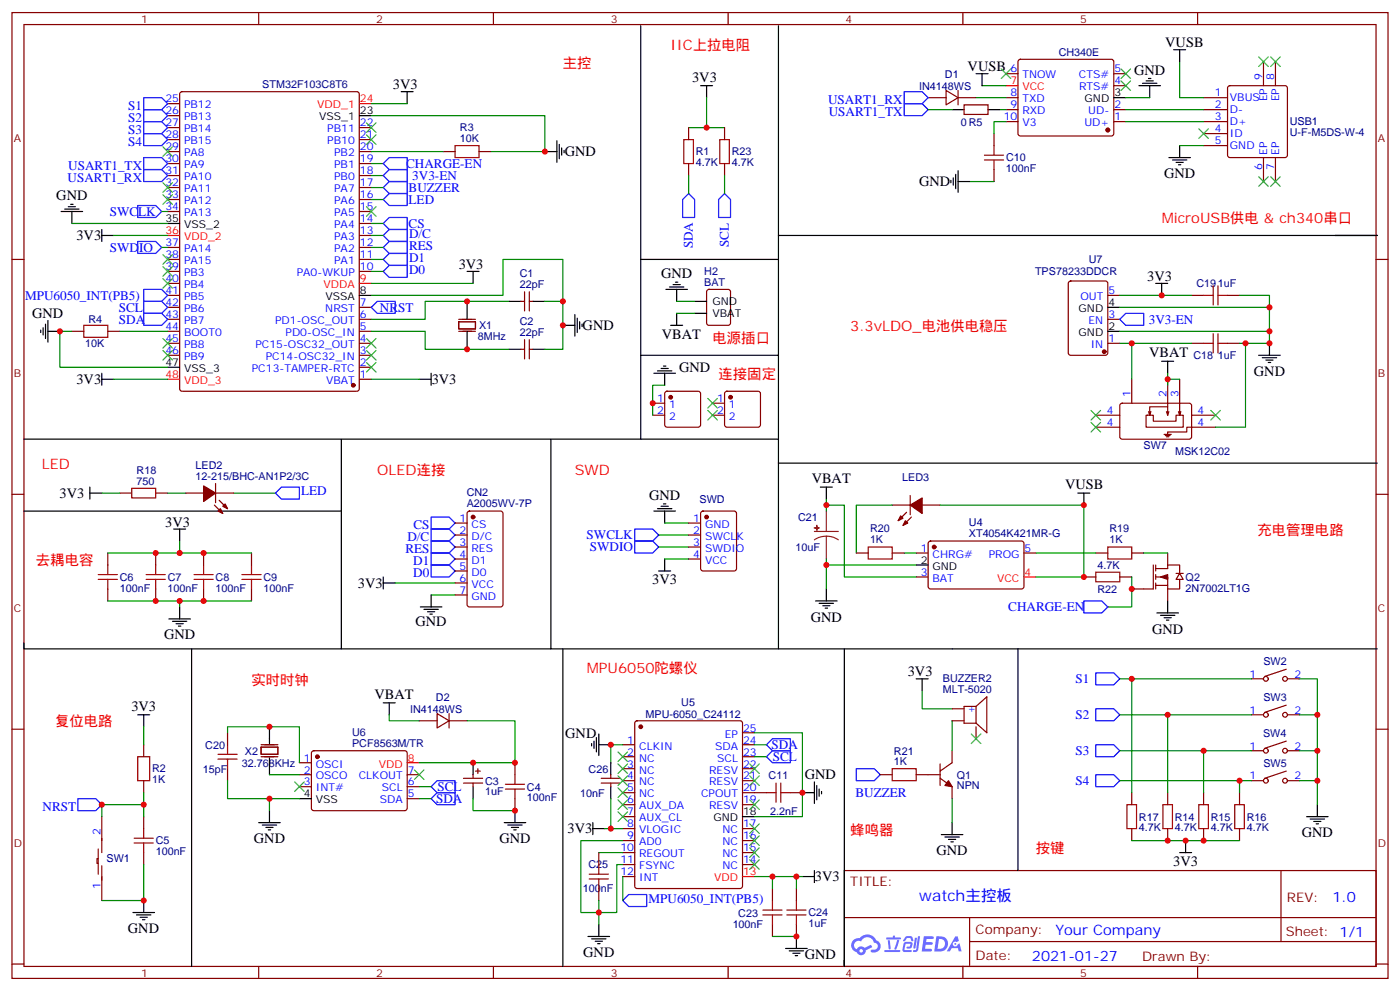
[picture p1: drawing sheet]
<svg xmlns="http://www.w3.org/2000/svg" width="412mm" height="292mm" viewBox="0 0 412 292" stroke-linecap="round" stroke-linejoin="round" font-family="sans-serif">
<g fill="none" stroke="#870000" stroke-width=".35">
<path d="M3.5 3.7h405.4v284.3h-405.4zM7.1 7.2h398.2v277.3h-398.2zM76.2 3.7v3.5M145.3 3.7v3.5M214.5 3.7v3.5M283.6 3.7v3.5M352.8 3.7v3.5M3.5 76.4h3.6M405.3 76.4h3.6M3.5 145.5h3.6M405.3 145.5h3.6M3.5 214.7h3.6"/>
<path d="M405.3 214.7h3.6M248.7 256.3h156.6v28.2h-156.6zM377.3 256.3v20.9M248.7 270.1h156.5M285.6 277.2h119.6M285.6 270.1v14.2M3.5 283.8h3.6M76.2 284.5v3.5M145.3 284.5v3.5M214.5 284.5v3.5M283.6 284.5v3.5M352.8 284.5v3.5"/>
<path d="M405.3 283.8h3.6"/>
</g>
<g fill="#5487ff">
<path d="M272.1 275.6h2.6l.3 .2-.1 .6h-2l-.1 1h1.6l.4 .4-.4 .3h-1.7l-.2 1.2 1.8 .1 .3 .3-.2 .4h-2.9z"/>
<path d="M281.4 275.7h.7l.4 1.3-.7 .3a.74 .74 0 0 0-1.1 .3 .74 .74 0 0 0 .5 1.1 .74 .74 0 0 0 .9-.7l.5-.3 .7 2.4h-.9l-.2-1h-1.9l-.5 1h-.9z"/>
<path d="M269.5 276.1h.6l-.4 2.9a.31 .31 0 0 1-.3 .3 .31 .31 0 0 1-.3-.3z"/>
<path d="M270.4 275.6h.6l-.5 4a.89 .89 0 0 1-.7 .7 .89 .89 0 0 1-.9-.3l1-.5z"/>
<path d="M266.8 275.8l.6-.2 1.2 .1 .5 1.3-.6 .1-.4-.9-1 .1a.95 .95 0 0 1-1 .8l-.1-.2z"/>
<path d="M266.4 277.5l1.8-.2a1.04 1.04 0 0 1 .6 1.1 1.04 1.04 0 0 1-.8 .9h-.7a.29 .29 0 0 1-.3-.4 .29 .29 0 0 1 .3-.2h.7l.2-.8h-1.4l-.4 1.7 1.9 .1a.29 .29 0 0 1 .3 .3 .29 .29 0 0 1-.3 .3h-2l-.4-.3 .2-2.1z"/>
<path d="M260.5 279.7h4.4a.3 .3 0 0 1 .3 .3 .3 .3 0 0 1-.3 .3h-4.3z"/>
<path d="M264.3 276.8h.6l-.5 1.6a1.02 1.02 0 0 1-.7 1.2l-.2-.3z"/>
<path d="M261.5 276.8h.6l.3 2.4-.3 .3-.3-.2z"/>
<path d="M261.1 276h1.9l.2-.5h.5l-.1 .5h1.5a.29 .29 0 0 1 .3 .3 .29 .29 0 0 1-.3 .3h-3.9z"/>
<path d="M275.8 275.6l-.6 4.5h1.4a2.27 2.27 0 0 0 2.7-2.3 2.27 2.27 0 0 0-2.7-2.2zM276.6 276.4a1.5 1.5 0 0 1 1.8 1.6 1.5 1.5 0 0 1-1.9 1.3h-.3z"/>
<path d="M251.4 276.8a2.09 2.09 0 0 0 1 3.5 1.37 1.37 0 0 0 1.5 .9 1.37 1.37 0 0 0 1.1-1.4l2-1-.5-.7-1.8 1a1.4 1.4 0 0 0-2.3 .4 1.32 1.32 0 0 1-.6-1.9 1.32 1.32 0 0 1 1.9-.4 2.02 2.02 0 0 1 2-1.3 2.02 2.02 0 0 1 1.8 1.6 1.09 1.09 0 0 1 1.1 1.4 1.09 1.09 0 0 1-1.6 .7 .41 .41 0 0 0-.5 .3 .41 .41 0 0 0 .4 .5 1.89 1.89 0 0 0 2.4-1.2 1.89 1.89 0 0 0-1.2-2.4 2.98 2.98 0 0 0-5-.6l-1 .1zM253.2 279.9a.52 .52 0 0 1 1 0 .52 .52 0 0 1-1 0z"/>
<circle cx="281.4" cy="277.9" r=".28"/>
</g>
<g fill="none" stroke="#870000" stroke-width=".35">
<path d="M300.1 17.7l.5-.2h26.8l.5 .2 .2 .5v21.1l-.3 .5-.4 .2h-26.8l-.5-.2-.2-.5v-21.1zM372.2 18.2v7M375.7 18.2v7M49.4 37.6h3.5M49.4 30.5h3.5M49.4 34h3.5M53.2 27.2l.4-.2h51.5l.7 .4v87.1l-.4 .6-51.8 .1-.6-.5-.1-87zM105.8 37.6h3.6M273.4 28.8h5.3M278.7 26.6l3.5 2.2-3.5 2.1zM282.2 28.8h5.3M282.2 26.6v4.3"/>
<path d="M284 30.9h7v2.8h-7zM292.8 39.3v3.6M296.3 28.8h3.6M296.3 32.3h3.6M296.3 35.8h3.6M296.3 21.7h3.6M328.1 32.3h3.5M328.1 35.8h3.5M328.1 25.2h3.5M328.1 21.7h3.5M354.5 28.8h7.1M354.5 32.3h7.1"/>
<path d="M354.5 35.8h7.1M354.5 39.3h7.1M361.8 25.4l.5-.2h16.2l.5 .2 .2 .5v19.8l-.2 .5-.5 .2h-16.2l-.5-.2-.2-.5v-19.8zM49.4 58.7h3.5M49.4 55.2h3.5M49.4 51.7h3.5M49.4 48.2h3.5M49.4 44.6h3.5M49.4 41.1h3.5M105.8 58.7h3.6M105.8 55.2h3.6M105.8 51.7h3.6"/>
<path d="M105.8 48.2h3.6M105.8 44.6h3.6M105.8 41.1h3.6M130.5 44.6h3.6M141.1 44.6h3.5M292.8 49.9v3.5M354.5 42.9h7.1M372.2 46.4v7M375.7 46.4v7M49.4 79.9h3.5M49.4 76.4h3.5M49.4 72.8h3.5"/>
<path d="M49.4 62.3h3.5M105.8 79.9h3.6M105.8 76.4h3.6M105.8 72.8h3.6M105.8 69.3h3.6M105.8 65.8h3.6M105.8 62.3h3.6M21.2 97.5h3.5M31.7 97.5h3.6M49.4 97.5h3.5M49.4 94h3.5M49.4 90.5h3.5"/>
<path d="M49.4 83.4h3.5M49.4 87h3.5M105.8 97.5h3.6M105.8 94h3.6M105.8 90.5h3.6M153.5 88.7h1M154.5 85.9v5.6M155.9 85.9v5.6M155.9 88.7h1.1M314.9 82.9l.5-.2h10.2l.7 .5v20.7l-.4 .6-10.5 .1-.7-.5v-20.7zM326.3 94h3.5M326.3 87h3.5"/>
<path d="M351 87h3.5M361.6 87h3.5M49.4 104.6h3.5M49.4 101.1h3.5M105.8 111.7h3.6M105.8 108.1h3.6M105.8 104.6h3.6M105.8 101.1h3.6M153.5 102.8h1M154.5 100v5.7M155.9 100v5.7M155.9 102.8h1.1"/>
<path d="M326.3 101.1h3.5M330.1 118.9l.5-.2 20 .1 .4 .6-.1 9.5-.6 .4-20-.1-.5-.6v-9.2zM333.4 111.7v7M344 119.8h-5.3v2.4l.3-1M344 111.7v10.5M347.5 111.7v10.5l.3-1M351 101.1h3.5M361.6 101.1h3.5M322.8 125.8h7M322.8 122.2h7M337.6 122.2h2.1v1.8h6.7v-1.8h2.1v3.6h-10.9zM338.3 121.2l.4 1"/>
<path d="M342.9 127.9h2.1M343.3 128.2h1.4M343.6 128.6h.7M343.6 121.2l.4 1M344.3 121.2l-.3 1M347.1 121.2l.4 1M351 122.2h7.1M358.1 125.8h-8.5v1.4h-5.6v.7M35.3 145.2h3.5M45.9 145.2h3.5M134.1 154h3.5M134.1 157.5h3.5"/>
<path d="M137.8 150.7l.5-.2h9.2l.6 .4 .1 27.1-.5 .6-9.4 .1-.7-.5v-27zM262.8 148.7h5.3M267.1 150.8l-2.5 2.5M268.1 145.9v5.6M268.5 152.2l-2.5 2.5M271.6 148.7h5.3M273.6 159.5l.5-.2h27.1l.4 .7v13l-.7 .4-27.1-.1-.4-.6v-12.7zM31.7 162.8v3.5M31.7 173.4v3.5M45.9 162.8v3.5M45.9 173.4v3.5M60 162.8v3.5"/>
<path d="M60 173.4v3.5M74.1 162.8v3.5M74.1 173.4v3.5M134.1 161h3.5M134.1 164.6h3.5M134.1 168.1h3.5M134.1 171.6h3.5M134.1 175.2h3.5M252.2 162.8h3.6M262.8 162.8h3.5M269.9 162.8h3.5M269.9 169.9h3.5"/>
<path d="M301.6 162.8h3.6M322.8 162.8h3.5M333.4 162.8h3.5M368.7 199.8h3.5M378.9 197l-6.4 2.1M379.2 199.8h3.6M42.3 219.3v3.5M183.4 219.3h3.6M187.2 212.4l.5-.2h30.3l.7 .4v48.3l-.4 .6-30.6 .1-.7-.5v-48.2zM218.7 219.3h3.5M218.7 215.7h3.5M280.5 212.2h3.5"/>
<path d="M280.5 208.7h3.5M287.5 208v4.9M287.5 214v3.5M287.5 208h-3.5v4.9h3.5M287.5 208l3.2-2.9v10.6l-3.2-2.8M368.7 210.4h3.5M378.9 207.6l-6.4 2.1M378.9 218.2l-6.4 2.1M379.2 210.4h3.6M42.3 229.8v3.6M88.2 228.1h3.5M88.2 224.5h3.5"/>
<path d="M88.2 231.6h3.5M92 221.2l.4-.2 27.1 .1 .4 .6v16.5l-.7 .5-27-.1-.5-.7v-16.2zM119.9 228.1h3.6M119.9 231.6h3.6M119.9 235.1h3.6M183.4 222.8h3.6M183.4 226.3h3.6M183.4 229.8h3.6M183.4 233.4h3.6M183.4 236.9h3.6M218.7 222.8h3.5M218.7 226.3h3.5"/>
<path d="M218.7 229.8h3.5M218.7 233.4h3.5M218.7 236.9h3.5M259.3 228.1h3.5M269.9 228.1h7M276.9 229.1l3.6 2.5v3.5M276.9 224.9v6.3M280.5 221v3.5l-3.6 2.5M333.4 233.4v3.5M344 233.4v3.5M354.5 233.4v3.5M365.1 233.4v3.5"/>
<path d="M368.7 229.8h3.5M368.7 221h3.5M378.9 227l-6.4 2.1M379.2 229.8h3.6M379.2 221h3.6M28.9 252.8h-.3v1.4h.3M28.9 249.9v7.5M30 240.4v10.6M30 254.9v10.2M42.3 240.4v3.5M42.3 251v3.5M183.4 240.4h3.6"/>
<path d="M183.4 243.9h3.6M183.4 247.5h3.6M183.4 251h3.6M183.4 254.5h3.6M183.4 258.1h3.6M218.7 243.9h3.5M218.7 247.5h3.5M218.7 251h3.5M218.7 254.5h3.5M333.4 243.9v3.6M344 243.9v3.6M354.5 243.9v3.6"/>
<path d="M365.1 243.9v3.6"/>
<circle cx="372.9" cy="199.8" r=".71"/>
<circle cx="378.5" cy="199.8" r=".71"/>
<circle cx="372.9" cy="210.4" r=".71"/>
<circle cx="378.5" cy="210.4" r=".71"/>
<circle cx="372.9" cy="221" r=".71"/>
<circle cx="372.9" cy="229.8" r=".71"/>
<circle cx="378.5" cy="221" r=".71"/>
<circle cx="378.5" cy="229.8" r=".71"/>
</g>
<g fill="#870000" stroke="#870000" stroke-width=".35">
<path d="M279.4 229.8l1.1 1.8-2.2-.4z"/>
<path d="M265.3 151.9l.7 .7-1.4 .7z"/>
<path d="M266.7 153.3l.7 .7-1.4 .7z"/>
<path d="M268.1 148.7l3.5-2.1v4.6z"/>
<circle cx="104.1" cy="113.4" r=".53"/>
<circle cx="326.3" cy="38.3" r=".53"/>
<circle cx="188.7" cy="214" r=".53"/>
<circle cx="139.3" cy="152.2" r=".53"/>
<circle cx="93.5" cy="222.8" r=".53"/>
<circle cx="325.3" cy="103.5" r=".53"/>
<circle cx="275.2" cy="161" r=".53"/>
</g>
<g fill="none" stroke="#000" stroke-width=".35">
<path d="M229.3 7.6v61.7h176.4h-12.4M345.7 14.6h3.5M347.5 14.6v3.6M105.8 34h3.6M118.2 27h3.5M119.9 27v3.5M280.5 32.3h3.5M287.5 21.7h3.5M289.3 21.7v3.5M291 32.3h3.6M328.1 28.8h3.5M335.5 25.2h6.3"/>
<path d="M336.5 24.5h4.3M337.6 23.8h2.1M338.3 23.1h.7M338.7 25.2v3.6M160.5 44.6h3.5M164 41.5v6.3M164.7 42.5v4.2M165.5 43.6v2.1M166.2 44.3v.7M280.1 53.1v.7M280.8 52.4v2.1M281.5 51.3v4.3"/>
<path d="M282.2 53.4h3.6M282.2 50.3v6.3M344.3 46.4h6.4M345.4 47.1h4.2M346.4 47.8h2.1M347.1 48.5h.7M347.5 42.9v3.5M18 62.3h6.3M19 61.6h4.3M20.1 60.9h2.1M20.8 60.1h.7M21.2 62.3v3.5"/>
<path d="M30 67.6v3.5M30 69.3h3.5M49.4 65.8h3.5M137.6 79.9h3.5M139.3 79.9v3.5M229.3 69.3v121.7h176.4M12 97.2v.7M12.7 96.5v2.1M13.4 95.4v4.3M14.1 97.5h3.5M14.1 94.4v6.3M105.8 87h3.6"/>
<path d="M137.6 88.7v5.3M137.6 97.5v5.3M149.9 88.7h3.6M157 88.7h3.5M165.8 95.8h3.5M169.3 92.6v6.4M170 93.7v4.2M170.7 94.7v2.1M171.4 95.4v.7M326.3 97.5h3.5M326.3 90.5h3.5M340.4 83.4h3.6"/>
<path d="M342.2 83.4v3.6M30 111.7h3.5M30 109.9v3.5M49.4 108.1h3.5M123.5 111.7h3.5M127 109.9v3.5M149.9 102.8h3.6M157 102.8h3.5M342.2 106.4h3.5M344 106.4v3.5M370.8 104.6h6.3M371.8 105.3h4.3"/>
<path d="M372.9 106h2.1M373.6 106.7h.7M373.9 101.1v3.5M7.1 129.3h222.2M100.5 129.3v61.7h61.8M162.3 129.3v61.7h67M26.5 145.2h3.5M26.5 143.4v3.5M51.2 155.8h3.5M52.9 155.8v3.5M192.6 150.5h6.4M193.7 149.8h4.2"/>
<path d="M194.7 149h2.1M195.4 148.3h.7M195.8 150.5v3.5M241.7 143.4h3.5M243.4 143.4v3.5M317.5 145.2h3.5M319.3 145.2v3.5M52.9 178.7v3.5M112.9 171.6h3.5M112.9 169.9v3.5M123.8 178.7h6.4M124.9 179.4h4.2"/>
<path d="M127 175.2v3.5M194 168.1h3.6M195.8 164.6v3.5M240.2 176.9h6.4M241.3 177.6h4.2M242.4 178.3h2.1M243.1 179h.7M243.4 173.4v3.5M269.9 166.3h3.5M49.7 182.2h6.4M50.8 182.9h4.2M51.9 183.6h2.1"/>
<path d="M52.6 184.3h.7M125.9 180.1h2.2M126.6 180.8h.8M248.7 191v93.5v-1.7M269.9 199.8h3.5M271.6 199.8v3.6M299.9 191v65.3M40.6 210.4h3.5M42.3 210.4v3.6M88.2 235.1h3.5M388.1 236.9v3.5M218.7 240.4h3.5"/>
<path d="M277.3 245.7h6.3M278.3 246.4h4.3M279.4 247.1h2.1M280.1 247.8h.7M280.5 242.2v3.5M347.5 251h3.5M349.2 247.5v3.5M384.9 240.4h6.3M385.9 241.1h4.3M387 241.8h2.1M387.7 242.5h.7M39.2 268.6h6.3"/>
<path d="M40.2 269.3h4.2M41.3 270.1h2.1M42 270.8h.7M42.3 265.1v3.5"/>
</g>
<path d="M105.8 30.5h3.6M296.3 25.2h3.6M49.4 69.3h3.5M105.8 83.4h3.6M49.4 111.7h3.5M301.6 169.9h3.6M119.9 224.5h3.6M218.7 258.1h3.5" fill="none" stroke="#f00" stroke-width=".35"/>
<path d="M135.1 94.7h5v2.1h-5zM135.1 97.5h5M135.1 94h5" fill="none" stroke="#871200" stroke-width=".35"/>
<g fill="none" stroke="#008700" stroke-width=".35">
<path d="M347.5 18.2v10.6h7M109.4 34h51.1v10.6h-15.9M109.4 30.5h10.5M273.4 32.3h7.1M287.5 28.8h8.8M289.3 25.2h7M294.6 32.3h1.7M296.3 35.8h-3.5v3.5M331.6 32.3h22.9M331.6 35.8h22.9M331.6 28.8h7.1M109.4 44.6h21.1"/>
<path d="M109.4 58.7h3.5M109.4 55.2h3.5M109.4 51.7h3.5M109.4 48.2h3.5M285.8 53.4h7M347.5 42.9h7M21.2 65.8h28.2M33.5 69.3h15.9M47.6 62.3h1.8M47.6 72.8h1.8M109.4 65.8h3.5M109.4 69.3h3.5"/>
<path d="M109.4 72.8h3.5M109.4 76.4h3.5M109.4 79.9h3.5M21.2 97.5h-3.6v10.6h31.8M35.3 97.5h14.1M109.4 97.5h15.8v5.3h24.7M109.4 87h38.8v-10.6h17.6v12.3M109.4 83.4h29.9M149.9 88.7h-24.7v5.3h-15.8M160.5 88.7h5.3v14.1h-5.3M329.8 90.5h44.1v10.6h-8.8M329.8 87h21.2"/>
<path d="M329.8 97.5h44.1M365.1 87h8.8v3.5M33.5 111.7h15.9M109.4 111.7h14.1M329.8 101.1h21.2M333.4 101.1v10.6M344 109.9v1.8M347.5 111.7h-3.5v1.7M366.9 101.1v24.7h-8.8M49.4 145.2h5.3M52.9 159.3v3.5M68.8 145.2h12.3"/>
<path d="M194 157.5h8.8M195.8 154h7M243.4 148.7h5.3v21.2h21.2M243.4 146.9v3.6M262.8 148.7h-10.6v14.1M276.9 148.7h42.4v21.2h-14.1M31.7 162.8h42.4M31.7 176.9h42.4M52.9 176.9v1.8M116.4 171.6h17.7M127 175.2h7.1M194 161h8.8"/>
<path d="M195.8 164.6h7M243.4 164.6v8.8M243.4 166.3h26.5M266.3 162.8h3.6M305.2 162.8h17.6M329.8 199.8h38.9M333.4 199.8v33.6M382.8 199.8h5.3v37.1M42.3 214v5.3M271.6 203.4v5.3h8.9M280.5 212.2v8.8M329.8 210.4h38.9"/>
<path d="M344 210.4v23M382.8 210.4h5.3M42.3 236.9h-12.3v3.5M42.3 233.4v7M123.5 235.1h3.5M123.5 231.6h3.5M280.5 235.1v7.1M329.8 221h38.9M329.8 229.8h38.9M354.5 221v12.4M365.1 229.8v3.6M382.8 221h5.3"/>
<path d="M382.8 229.8h5.3M42.3 254.5v10.6h-12.3M333.4 247.5h31.7"/>
</g>
<g fill="none" stroke="#00f" stroke-width=".35">
<path d="M42.3 28.8h5.3l1.8 1.7-1.8 1.8h-5.3zM42.3 32.3h5.3l1.8 1.7-1.8 1.8h-5.3zM42.3 35.8h5.3l1.8 1.8-1.8 1.7h-5.3zM42.3 39.3h5.3l1.8 1.8-1.8 1.8h-5.3zM266.3 27h5.3l1.8 1.8-1.8 1.7h-5.3zM266.3 30.5h5.3l1.8 1.8-1.8 1.7h-5.3zM42.3 46.4h5.3l1.8 1.8-1.8 1.7h-5.3zM42.3 49.9h5.3l1.8 1.8-1.8 1.7h-5.3zM112.9 58.7l1.8-1.7h5.2v3.5h-5.2zM112.9 51.7l1.8-1.8h5.2v3.5h-5.2zM114.7 53.4h5.2v3.6h-5.2l-1.8-1.8zM40.6 60.5h5.3l1.7 1.8-1.7 1.7h-5.3z"/>
<path d="M40.6 71.1h5.3l1.7 1.7-1.7 1.8h-5.3zM112.9 65.8l1.8-1.8h5.2v3.6h-5.2zM112.9 79.9l1.8-1.8h5.2v3.6h-5.2zM112.9 76.4l1.8-1.8h5.2v3.5h-5.2zM112.9 72.8l1.8-1.7h5.2v3.5h-5.2zM112.9 69.3l1.8-1.7h5.2v3.5h-5.2zM42.3 88.7h5.3l1.8 1.8-1.8 1.8h-5.3zM42.3 92.3h5.3l1.8 1.7-1.8 1.8h-5.3zM109.4 90.5l1.7-1.8h5.3v3.6h-5.3zM329.8 94l1.8-1.7h5.3v3.5h-5.3zM81.1 145.2l1.8-1.8h5.3v3.5h-5.3zM127 159.3h5.3l1.8 1.7-1.8 1.8h-5.3z"/>
<path d="M127 155.8h5.3l1.8 1.7-1.8 1.8h-5.3zM127 152.2h5.3l1.8 1.8-1.8 1.8h-5.3zM187 155.8h5.3l1.7 1.7-1.7 1.8h-5.3zM187 159.3h5.3l1.7 1.7-1.7 1.8h-5.3zM127 166.3h5.3l1.8 1.8-1.8 1.8h-5.3zM127 162.8h5.3l1.8 1.8-1.8 1.7h-5.3zM322.8 198.1h5.3l1.7 1.7-1.7 1.8h-5.3zM322.8 208.7h5.3l1.7 1.7-1.7 1.8h-5.3zM322.8 219.3h5.3l1.7 1.7-1.7 1.8h-5.3zM22.9 235.1h5.3l1.8 1.8-1.8 1.8h-5.3zM127 235.1l1.8-1.7h5.3v3.5h-5.3zM127 231.6l1.8-1.8h5.3v3.6h-5.3z"/>
<path d="M252.2 226.3h5.3l1.8 1.8-1.8 1.7h-5.3zM322.8 228.1h5.3l1.7 1.7-1.7 1.8h-5.3z"/>
</g>
<g fill="none" stroke="#a10000" stroke-width=".35">
<path d="M134.1 42.9h7v3.5h-7zM290 47.1h5.6M290 45.7h5.6M292.8 42.9v2.8M292.8 47.1v2.8M24.7 95.8h7v3.5h-7zM354.5 87h2.9M357.4 84.1v5.7M357.4 98.2v5.7M358.8 84.1v5.7M358.8 98.2v5.7M358.8 87h2.8"/>
<path d="M354.5 101.1h2.9M358.8 101.1h2.8M38.8 143.8h7.1v2.8h-7.1zM28.9 170.6h5.7M28.9 169.2h5.7M31.7 166.3v2.9M31.7 170.6v2.8M43 170.6h5.7M43 169.2h5.7M45.9 166.3v2.9M45.9 170.6v2.8M57.1 170.6h5.7"/>
<path d="M57.1 169.2h5.7M60 166.3v2.9M60 170.6v2.8M71.3 170.6h5.6M71.3 169.2h5.6M74.1 166.3v2.9M74.1 170.6v2.8M255.8 161h7v3.6h-7zM326.3 161h7.1v3.6h-7.1zM40.6 222.8h3.5v7h-3.5zM262.8 226.3h7.1v3.5h-7.1zM332 236.9h2.8v7h-2.8z"/>
<path d="M342.5 236.9h2.9v7h-2.9zM353.1 236.9h2.9v7h-2.9zM363.7 236.9h2.8v7h-2.8zM39.5 248.2h5.7M39.5 246.8h5.7M42.3 243.9v2.9M42.3 248.2v2.8"/>
</g>
<path d="M239.9 156.5h7M243.4 157.9l1.9 .2 1.6 .8M243.4 157.9l-1.8 .2-1.7 .8M243.4 150.5v6M243.4 157.9v6.7" fill="none" stroke="#8c2424" stroke-width=".35"/>
<g fill="#8c2424" stroke="#8c2424" stroke-width=".35">
<path d="M239.9 155.4h1.4z"/>
<path d="M240.6 154.7v1.4z"/>
</g>
<path d="M341.8 169.9l2.2-.7v1.4z" fill="#000" stroke="#870000" stroke-width=".35"/>
<path d="M347.5 168.8l1 1.8h-2.1z" fill="#fff" stroke="#870000" stroke-width=".35"/>
<g fill="none" stroke="#870000" stroke-width=".35">
<path d="M202.8 37.6v3.5M213.4 37.6v3.5M202.8 48.2v3.5M213.4 48.2v3.5M208.4 85.4l.4-.2h5.7l.6 .4 .1 9.5-.5 .6-5.9 .1-.6-.5-.1-9.4zM192.3 118.7h3.5M196 115.4l.5-.2h9.2l.5 .2 .2 .5v9.2l-.3 .5-.4 .2h-9.2l-.5-.3-.2-.4v-9.2zM209.9 118.7h3.5M213.7 115.4l.4-.2h9.2l.5 .2 .2 .5v9.2l-.2 .5-.5 .2h-9.2l-.5-.3-.2-.4v-9.2zM192.3 122.2h3.5M209.9 122.2h3.5M54.7 145.2h5.3"/>
<path d="M63.1 148.7l2.5 2.5M63.5 145.2h5.3M63.5 142.3v5.7M64.6 147.3l2.4 2.5M202.8 154h3.6M202.8 157.5h3.6M206.6 150.7l.5-.2h9.2l.6 .4 .1 16.5-.5 .6-9.4 .1-.7-.5v-16.4zM202.8 161h3.6M202.8 164.6h3.6M319.3 169.9h3.5M329.8 169.9h3.6M339.7 166.3v7.1h-6.3"/>
<path d="M340.4 167.4h3.6v-1.1h3.5v2.5M340.4 169.9h3.6v3.5M340.4 172.3h3.6M340.4 166.3v1.8M340.4 169.2v1.4M340.4 171.6v1.8M344 162.8v3.5M344 173.4v3.5M346.4 168.8h2.1M347.5 170.6v2.8h-3.5M67 215.7v3.6M76.9 220h4.9v2.1h-4.9z"/>
<path d="M76.9 219.3h4.9M123.5 212.2h5.3M128.8 210.1l3.5 2.1-3.5 2.1zM132.3 210.1v4.2M132.3 212.2h5.3M67 226.3v3.5M76.9 222.8h4.9M136.5 229.1h5.7M136.5 230.5h5.7M139.3 228.1v1M139.3 230.5v1.1M140.1 227h1.4"/>
<path d="M140.8 226.3v1.4M151.7 224.5v3.6M151.7 235.1v3.6M177.1 229.1h5.6M177.1 230.5h5.6M179.9 228.1v1M179.9 230.5v1.1M222.2 233.4h3.6M232.8 233.4h3.6M176.4 251v3.5M176.4 261.6v3.5M227.5 261.6v3.5"/>
<path d="M227.5 272.2v3.5M234.6 261.6v3.5M234.6 272.2v3.5"/>
</g>
<g fill="none" stroke="#008700" stroke-width=".35">
<path d="M208.1 28.8v8.8h-5.3M208.1 37.6h5.3M202.8 51.7v5.3M213.4 51.7v5.3M199.3 92.3h5.3M199.3 88.7h5.3M195.8 113.4h-3.5v8.8M30 145.2h5.3M333.4 169.9v8.8h-7.1M336.9 162.8h7.1M67 215.7v-1.7h21.2v10.5M114.7 210.4v1.8h8.8"/>
<path d="M137.6 212.2h14.1v12.3h-28.2M183.4 219.3h-3.5v5.2M222.2 215.7h14.2v24.7h-14.2M222.2 219.3h3.6M67 229.8v5.3h21.2M79.4 228.1h8.8M79.4 235.1v3.6M139.3 235.1v3.6h12.4M179.9 235.1v8.8M222.2 222.8h3.6M176.4 251h7M178.2 243.9h5.2"/>
<path d="M183.4 247.5h-12.3v21.1h10.6v-14.1h1.7M183.4 258.1v7M222.2 258.1h14.2M227.5 258.1v3.5M234.6 258.1v3.5M176.4 265.1v7.1M227.5 275.7h7.1"/>
</g>
<g fill="none" stroke="#000" stroke-width=".35">
<path d="M188.7 7.6v121.7M206.4 25.2h3.5M208.1 25.2v3.6M188.7 76.4h40.6M196.1 85.2h6.4M197.2 84.5h4.2M197.6 95.8h3.5M198.3 83.8h2.1M199 83.1h.7M199.3 85.2v3.5M199.3 92.3v3.5M204.6 88.7h3.5"/>
<path d="M204.6 92.3h3.5M188.7 104.6h40.6M192.6 109.9h6.4M193.7 109.2h4.2M194.7 108.5h2.1M195.4 107.8h.7M195.8 109.9v3.5M229.3 136.3h176.4M7.1 150.5h93.4M344 176.9v3.5M7.1 189.3v1.7h93.4M56.4 191v93.5"/>
<path d="M165.8 191v93.5M340.8 180.4h6.3M341.8 181.2h4.3M342.9 181.9h2.1M343.6 182.6h.7M79.4 214v4.9M112.9 206.9h3.5M114.7 206.9v3.5M174.3 218.9v.7M175 218.2v2.1M175.7 217.1v4.3M176.4 219.3h3.5"/>
<path d="M176.4 216.1v6.3M79.4 223.1v5M79.4 238.7v3.5M139.3 224.5v3.6M139.3 231.6v3.5M151.7 238.7v3.5M179.9 224.5v3.6M179.9 231.6v3.5M236.4 233.4h3.5M239.9 230.2v6.3M240.6 231.2v4.3M241.3 232.3v2.1"/>
<path d="M242 233v.7M76.2 242.2h6.3M77.3 242.9h4.2M78.3 243.6h2.1M79 244.3h.7M148.5 242.2h6.4M149.6 242.9h4.2M150.6 243.6h2.2M151.3 244.3h.7M174.6 243.9h3.6M174.6 242.2v3.5M236.4 258.1h3.5"/>
<path d="M239.9 256.3v3.5M173.2 275.7h6.4M174.3 276.4h4.2M175.3 277.1h2.1M176 277.8h.7M176.4 272.2v3.5M231.4 279.2h6.4M232.5 279.9h4.2M234.6 275.7v3.5M233.5 280.6h2.2M234.2 281.3h.7"/>
</g>
<g fill="none" stroke="#a10000" stroke-width=".35">
<path d="M201.4 41.1h2.9v7.1h-2.9zM212 41.1h2.8v7.1h-2.8zM322.8 168.5h7v2.8h-7zM67 219.3v2.8M64.2 223.5h5.6M64.2 222.1h5.6M67 223.5v2.8M148.9 232.3h5.6M148.9 230.9h5.6M151.7 228.1v2.8M151.7 232.3v2.8M225.8 233.4h2.8"/>
<path d="M228.6 230.5v5.7M230 230.5v5.7M230 233.4h2.8M173.6 258.8h5.6M173.6 257.4h5.6M176.4 254.5v2.9M176.4 258.8v2.8M224.7 269.3h5.7M224.7 267.9h5.7M227.5 265.1v2.8M227.5 269.3v2.9M231.8 269.3h5.6"/>
<path d="M231.8 267.9h5.6M234.6 265.1v2.8M234.6 269.3v2.9"/>
</g>
<path d="M112.9 48.2l1.8-1.8h5.2v3.5h-5.2zM202.8 57l1.8 1.7v5.3h-3.5v-5.3zM213.4 57l1.8 1.7v5.3h-3.5v-5.3zM42.3 85.2h5.3l1.8 1.8-1.8 1.7h-5.3zM319.3 176.9h5.3l1.7 1.8-1.7 1.7h-5.3zM225.8 219.3l1.7-1.8h5.3v3.5h-5.3zM225.8 222.8l1.7-1.8h5.3v3.5h-5.3zM183.4 265.1l1.8-1.8h5.3v3.6h-5.3z" fill="none" stroke="#00f" stroke-width=".35"/>
<g fill="none" stroke="#3c3" stroke-width=".35">
<path d="M370.8 16.8l2.8 2.8M373.6 16.8l-2.8 2.8M374.3 16.8l2.8 2.8M377.1 16.8l-2.8 2.8M107.9 36.2l2.9 2.8M107.9 39.7l2.9 2.8M110.8 36.2l-2.9 2.8M110.8 39.7l-2.9 2.8M294.9 20.3l2.8 2.8M297.7 20.3l-2.8 2.8M330.2 20.3l2.8 2.8M330.2 23.8l2.8 2.8"/>
<path d="M333 20.3l-2.8 2.8M333 23.8l-2.8 2.8M353.1 37.9l2.9 2.8M356 37.9l-2.9 2.8M48 57.3l2.8 2.8M48 43.2l2.8 2.8M48 53.8l2.8 2.8M50.8 57.3l-2.8 2.8M50.8 43.2l-2.8 2.8M50.8 53.8l-2.8 2.8M370.8 52l2.8 2.9M373.6 52l-2.8 2.9"/>
<path d="M374.3 52l2.8 2.9M377.1 52l-2.8 2.9M48 78.5l2.8 2.8M48 75l2.8 2.8M50.8 78.5l-2.8 2.8M50.8 75l-2.8 2.8M107.9 60.9l2.9 2.8M110.8 60.9l-2.9 2.8M48 99.7l2.8 2.8M48 82l2.8 2.8M50.8 99.7l-2.8 2.8M50.8 82l-2.8 2.8"/>
<path d="M107.9 99.7l2.9 2.8M110.8 99.7l-2.9 2.8M48 103.2l2.8 2.8M50.8 103.2l-2.8 2.8M107.9 103.2l2.9 2.8M107.9 106.7l2.9 2.8M110.8 103.2l-2.9 2.8M110.8 106.7l-2.9 2.8M208.5 117.3l2.8 2.8M211.3 117.3l-2.8 2.8M208.5 120.8l2.8 2.8M211.3 120.8l-2.8 2.8"/>
<path d="M321.4 120.8l2.8 2.8M321.4 124.4l2.8 2.8M324.2 124.4l-2.8 2.8M324.2 120.8l-2.8 2.8M356.7 120.8l2.8 2.8M359.5 120.8l-2.8 2.8M286.1 216.1l2.8 2.8M288.9 216.1l-2.8 2.8M86.8 230.2l2.8 2.8M89.6 230.2l-2.8 2.8M122.1 226.7l2.8 2.8M124.9 226.7l-2.8 2.8"/>
<path d="M182 221.4l2.9 2.8M182 224.9l2.9 2.8M182 228.4l2.9 2.8M182 232l2.9 2.8M182 235.5l2.9 2.8M182 239l2.9 2.8M184.9 221.4l-2.9 2.8M184.9 224.9l-2.9 2.8M184.9 228.4l-2.9 2.8M184.9 232l-2.9 2.8M184.9 235.5l-2.9 2.8M184.9 239l-2.9 2.8"/>
<path d="M220.8 224.9l2.9 2.8M220.8 228.4l2.9 2.8M220.8 235.5l2.9 2.8M223.7 224.9l-2.9 2.8M223.7 228.4l-2.9 2.8M223.7 235.5l-2.9 2.8M220.8 242.5l2.9 2.9M220.8 246.1l2.9 2.8M220.8 249.6l2.9 2.8M220.8 253.1l2.9 2.8M223.7 242.5l-2.9 2.9M223.7 246.1l-2.9 2.8"/>
<path d="M223.7 249.6l-2.9 2.8M223.7 253.1l-2.9 2.8"/>
</g>
<g fill="#870000" stroke="#870000" stroke-width=".35">
<path d="M65.6 149l.7-.7 .7 1.5z"/>
<path d="M64.2 150.5l.7-.7 .7 1.4z"/>
<path d="M60 143.1l3.5 2.1-3.5 2.4z"/>
<circle cx="208.1" cy="152.2" r=".53"/>
<circle cx="197.6" cy="116.9" r=".53"/>
<circle cx="215.2" cy="116.9" r=".53"/>
</g>
<g fill="#c00">
<circle cx="137.6" cy="88.7" r=".88"/>
<circle cx="137.6" cy="102.8" r=".88"/>
<circle cx="165.8" cy="95.8" r=".88"/>
<circle cx="42.3" cy="236.9" r=".88"/>
<circle cx="30" cy="236.9" r=".88"/>
<circle cx="52.9" cy="176.9" r=".88"/>
<circle cx="52.9" cy="162.8" r=".88"/>
<circle cx="17.6" cy="97.5" r=".88"/>
<circle cx="160.5" cy="44.6" r=".88"/>
<circle cx="165.8" cy="88.7" r=".88"/>
<circle cx="388.1" cy="210.4" r=".88"/>
<circle cx="388.1" cy="221" r=".88"/>
<circle cx="388.1" cy="229.8" r=".88"/>
<circle cx="344" cy="247.5" r=".88"/>
<circle cx="354.5" cy="247.5" r=".88"/>
<circle cx="349.3" cy="247.5" r=".88"/>
<circle cx="333.4" cy="199.8" r=".88"/>
<circle cx="344" cy="210.4" r=".88"/>
<circle cx="354.5" cy="221" r=".88"/>
<circle cx="365.1" cy="229.8" r=".88"/>
<circle cx="373.9" cy="101.1" r=".88"/>
<circle cx="342.2" cy="87" r=".88"/>
<circle cx="373.9" cy="90.5" r=".88"/>
<circle cx="373.9" cy="97.5" r=".88"/>
<circle cx="333.4" cy="101.1" r=".88"/>
<circle cx="366.9" cy="101.1" r=".88"/>
<circle cx="344" cy="111.7" r=".88"/>
<circle cx="319.3" cy="148.7" r=".88"/>
<circle cx="243.4" cy="166.3" r=".88"/>
<circle cx="243.4" cy="148.7" r=".88"/>
<circle cx="319.3" cy="169.9" r=".88"/>
<circle cx="333.4" cy="173.4" r=".88"/>
<circle cx="45.9" cy="176.9" r=".88"/>
<circle cx="45.9" cy="162.8" r=".88"/>
<circle cx="60" cy="176.9" r=".88"/>
<circle cx="60" cy="162.8" r=".88"/>
<circle cx="42.3" cy="265.1" r=".88"/>
<circle cx="79.4" cy="214" r=".88"/>
<circle cx="79.4" cy="235.1" r=".88"/>
<circle cx="208.1" cy="37.6" r=".88"/>
<circle cx="139.3" cy="224.5" r=".88"/>
<circle cx="151.7" cy="224.5" r=".88"/>
<circle cx="151.7" cy="238.7" r=".88"/>
<circle cx="234.6" cy="275.7" r=".88"/>
<circle cx="227.5" cy="258.1" r=".88"/>
<circle cx="234.6" cy="258.1" r=".88"/>
<circle cx="176.4" cy="268.6" r=".88"/>
<circle cx="179.9" cy="243.9" r=".88"/>
<circle cx="179.9" cy="219.3" r=".88"/>
<circle cx="236.4" cy="233.4" r=".88"/>
<circle cx="192.3" cy="118.7" r=".88"/>
</g>
<text font-size="4.6" fill="#00f" x="270.8" y="265.3">watch主控板</text>
<g font-size="4.2" fill="#f00">
<text x="197.6" y="14.6">IIC上拉电阻</text>
<text x="165.8" y="19.9">主控</text>
<text x="342.2" y="65.8">MicroUSB供电 &amp; ch340串口</text>
<text x="209.9" y="101.1">电源插口</text>
<text x="250.5" y="97.5">3.3vLDO_电池供电稳压</text>
<text x="211.7" y="111.7">连接固定</text>
<text x="12.3" y="138.1">LED</text>
<text x="111.1" y="139.9">OLED连接</text>
<text x="169.3" y="139.9">SWD</text>
<text x="370.4" y="157.5">充电管理电路</text>
<text x="10.6" y="166.3">去耦电容</text>
<text x="74.1" y="201.6">实时时钟</text>
<text x="172.9" y="198.1">MPU6050陀螺仪</text>
<text x="16.2" y="213.8">复位电路</text>
<text x="250.5" y="245.7">蜂鸣器</text>
<text x="305.2" y="251">按键</text>
</g>
<g font-size="4.2">
<text x="343.3" y="13.9">VUSB</text>
<text x="285" y="21">VUSB</text>
<text x="334.1" y="22">GND</text>
<text x="115.7" y="26.3">3V3</text>
<text x="203.9" y="24.2">3V3</text>
<text x="166.3" y="46">GND</text>
<text x="342.9" y="52.5">GND</text>
<text x="16.6" y="59">GND</text>
<text x="270.8" y="54.9">GND</text>
<text x="22.5" y="70.7">3V3</text>
<text x="135.1" y="79.2">3V3</text>
<text x="194.7" y="82">GND</text>
<text x="338" y="82.7">3V3</text>
<text x="9.5" y="93.7">GND</text>
<text x="171.6" y="97.2">GND</text>
<text x="195" y="99.8">VBAT</text>
<text x="338.5" y="105.2">VBAT</text>
<text x="22.5" y="113.1">3V3</text>
<text x="127.2" y="113.1">3V3</text>
<text x="200" y="109.6">GND</text>
<text x="369.4" y="110.7">GND</text>
<text x="239.1" y="142.2">VBAT</text>
<text x="313.8" y="144">VUSB</text>
<text x="17.5" y="146.6">3V3</text>
<text x="191.2" y="147.2">GND</text>
<text x="48.7" y="155">3V3</text>
<text x="105.4" y="173.1">3V3</text>
<text x="192.2" y="172">3V3</text>
<text x="122.4" y="184.3">GND</text>
<text x="238.8" y="183">GND</text>
<text x="48.3" y="188.2">GND</text>
<text x="339.4" y="186.5">GND</text>
<text x="267.4" y="199.1">3V3</text>
<text x="38.7" y="209.2">3V3</text>
<text x="110.3" y="205.7">VBAT</text>
<text x="166.5" y="217.2">GND</text>
<text x="237.1" y="229.5">GND</text>
<text x="167.2" y="245.3">3V3</text>
<text x="74.8" y="248.3">GND</text>
<text x="147.1" y="248.3">GND</text>
<text x="275.9" y="251.8">GND</text>
<text x="383.5" y="246.4">GND</text>
<text x="345.6" y="255">3V3</text>
<text x="240.1" y="259.5">3V3</text>
<text x="37.7" y="274.8">GND</text>
<text x="171.8" y="281.8">GND</text>
<text x="237.1" y="282.4">GND</text>
</g>
<g font-size="4.2" fill="#00f">
<text x="392.5" y="265.6">1.0</text>
<text x="310.9" y="275.1">Your Company</text>
<text x="304" y="282.9">2021-01-27</text>
</g>
<g font-size="3.9" fill="#00f">
<text x="37.7" y="32.3">S1</text>
<text x="37.7" y="35.8">S2</text>
<text x="243.9" y="30.5">USART1_RX</text>
<text x="244.1" y="34">USART1_TX</text>
<text x="37.7" y="39.3">S3</text>
<text x="37.7" y="42.9">S4</text>
<text x="19.9" y="53.4">USART1_RX</text>
<text x="20.1" y="49.9">USART1_TX</text>
<text x="119.6" y="49.4">CHARGE-EN</text>
<text x="121.5" y="52.9">3V3-EN</text>
<text x="120.4" y="56.5">BUZZER</text>
<text x="120.4" y="60">LED</text>
<text x="32.3" y="63.5">SWCLK</text>
<text x="120.4" y="67">CS</text>
<text x="120.5" y="70">D/C</text>
<text x="32.3" y="74.1">SWDIO</text>
<text x="120.5" y="77.1">D1</text>
<text x="120.5" y="73.5">RES</text>
<text x="204.1" y="73.1" transform="rotate(-90 204.1 73.1)">SDA</text>
<text x="214.7" y="72.8" transform="rotate(-90 214.7 72.8)">SCL</text>
<text x="120.5" y="80.6">D0</text>
<text x="7.4" y="88.2">MPU6050_INT(PB5)</text>
<text x="35" y="91.8">SCL</text>
<text x="35" y="95.3">SDA</text>
<text x="111.9" y="91.7">NRST</text>
<text x="338.4" y="95.3">3V3-EN</text>
<text x="88.7" y="145.9">LED</text>
<text x="121.8" y="155.8">CS</text>
<text x="120" y="159.3">D/C</text>
<text x="172.8" y="158.7">SWCLK</text>
<text x="119.4" y="162.8">RES</text>
<text x="121.7" y="166.3">D1</text>
<text x="173.8" y="162.3">SWDIO</text>
<text x="121.7" y="169.9">D0</text>
<text x="297" y="179.9">CHARGE-EN</text>
<text x="316.8" y="201.1">S1</text>
<text x="316.8" y="211.7">S2</text>
<text x="227.3" y="220.5">SDA</text>
<text x="227.6" y="224">SCL</text>
<text x="316.8" y="222.3">S3</text>
<text x="128.8" y="232.8">SCL</text>
<text x="316.8" y="231.1">S4</text>
<text x="12.6" y="238.8">NRST</text>
<text x="128.5" y="236.4">SDA</text>
<text x="252" y="234.6">BUZZER</text>
<text x="191" y="265.8">MPU6050_INT(PB5)</text>
</g>
<g font-size="3.9" fill="#800">
<text x="250.5" y="260.9">TITLE:</text>
<text x="379.1" y="265.6">REV:</text>
<text x="287.4" y="275.1">Company:</text>
<text x="378.7" y="275.7">Sheet: 1/1</text>
<text x="287.4" y="282.8">Date:</text>
<text x="336.4" y="282.8">Drawn By:</text>
</g>
<g font-size="3.2" fill="#800">
<text x="41.6" y="6.7">1</text>
<text x="110.8" y="6.7">2</text>
<text x="179.9" y="6.7">3</text>
<text x="249.1" y="6.7">4</text>
<text x="318.2" y="6.7">5</text>
<text x="4.1" y="41.8">A</text>
<text x="405.9" y="41.8">A</text>
<text x="4.1" y="110.9">B</text>
<text x="405.9" y="110.9">B</text>
<text x="4.1" y="180.1">C</text>
<text x="405.9" y="180.1">C</text>
<text x="4.1" y="249.2">D</text>
<text x="405.9" y="249.2">D</text>
<text x="41.6" y="287.5">1</text>
<text x="110.8" y="287.5">2</text>
<text x="179.9" y="287.5">3</text>
<text x="249.1" y="287.5">4</text>
<text x="318.2" y="287.5">5</text>
</g>
<g font-size="3.2" fill="#000080">
<text x="311.9" y="16.4">CH340E</text>
<text x="278.4" y="22.8">D1</text>
<text x="77.3" y="25.9">STM32F103C8T6</text>
<text x="270.7" y="26.4">IN4148WS</text>
<text x="135.5" y="41.8">10K</text>
<text x="135.5" y="38.6">R3</text>
<text x="283.1" y="37">0R5</text>
<text x="379.9" y="40.2">U-F-M5DS-W-4</text>
<text x="379.9" y="36.9">USB1</text>
<text x="205" y="45.8">R1</text>
<text x="215.6" y="45.8">R23</text>
<text x="296.3" y="47.5">C10</text>
<text x="205" y="48.9">4.7K</text>
<text x="215.5" y="48.9">4.7K</text>
<text x="296.3" y="50.7">100nF</text>
<text x="320.7" y="77.5">U7</text>
<text x="153.1" y="81.7">C1</text>
<text x="207.4" y="80.9">H2</text>
<text x="304.9" y="81">TPS78233DDCR</text>
<text x="153.1" y="84.8">22pF</text>
<text x="207.4" y="84.1">BAT</text>
<text x="352.4" y="84.6">C19</text>
<text x="358.8" y="84.6">1uF</text>
<text x="26" y="95.1">R4</text>
<text x="153.1" y="95.8">C2</text>
<text x="140.8" y="100">8MHz</text>
<text x="141.1" y="96.8">X1</text>
<text x="153.1" y="99">22pF</text>
<text x="25.1" y="102.2">10K</text>
<text x="351.5" y="105.7">C18</text>
<text x="358.8" y="105.7">1uF</text>
<text x="336.9" y="132.3">SW7</text>
<text x="346.1" y="134">MSK12C02</text>
<text x="40.2" y="142.7">750</text>
<text x="40.2" y="139.5">R18</text>
<text x="57.6" y="141.3">12-215/BHC-AN1P2/3C</text>
<text x="57.6" y="138.1">LED2</text>
<text x="265.8" y="141.6">LED3</text>
<text x="137.5" y="149.3">A2005WV-7P</text>
<text x="137.5" y="146.1">CN2</text>
<text x="206.1" y="148.1">SWD</text>
<text x="235.1" y="153.4">C21</text>
<text x="285.4" y="154.9">U4</text>
<text x="256.3" y="160">1K</text>
<text x="256.3" y="156.8">R20</text>
<text x="285.4" y="158.1">XT4054K421MR-G</text>
<text x="326.8" y="160">1K</text>
<text x="326.8" y="156.8">R19</text>
<text x="234.4" y="162.2">10uF</text>
<text x="323.3" y="167.4">4.7K</text>
<text x="35.3" y="171">C6</text>
<text x="49.4" y="171">C7</text>
<text x="63.5" y="171">C8</text>
<text x="77.6" y="171">C9</text>
<text x="349.2" y="171">Q2</text>
<text x="35.3" y="174.2">100nF</text>
<text x="49.4" y="174.2">100nF</text>
<text x="63.5" y="174.2">100nF</text>
<text x="77.6" y="174.2">100nF</text>
<text x="323.3" y="174.5">R22</text>
<text x="349.2" y="174.2">2N7002LT1G</text>
<text x="372.1" y="195.7">SW2</text>
<text x="277.7" y="200.9">BUZZER2</text>
<text x="120.8" y="209.8">IN4148WS</text>
<text x="128.4" y="206.3">D2</text>
<text x="200.7" y="208">U5</text>
<text x="277.7" y="204.1">MLT-5020</text>
<text x="372.1" y="206.3">SW3</text>
<text x="190.2" y="211.5">MPU-6050_C24112</text>
<text x="60.5" y="220.4">C20</text>
<text x="103.7" y="219.9">PCF8563M/TR</text>
<text x="103.7" y="216.6">U6</text>
<text x="372.1" y="216.9">SW4</text>
<text x="44.8" y="227.4">R2</text>
<text x="59.8" y="227.5">15pF</text>
<text x="71.2" y="225.7">32.768KHz</text>
<text x="72.1" y="222.2">X2</text>
<text x="173.4" y="227.5">C26</text>
<text x="263.3" y="225.2">1K</text>
<text x="263.3" y="222.1">R21</text>
<text x="372.1" y="225.7">SW5</text>
<text x="44.8" y="230.5">1K</text>
<text x="142.9" y="231">C3</text>
<text x="155.2" y="232.7">C4</text>
<text x="226.4" y="229.2">C11</text>
<text x="281.9" y="232.4">NPN</text>
<text x="281.9" y="229.2">Q1</text>
<text x="142.9" y="234.2">1uF</text>
<text x="155.2" y="236">100nF</text>
<text x="170.9" y="234.5">10nF</text>
<text x="226.9" y="239.8">2.2nF</text>
<text x="335.5" y="244.7">4.7K</text>
<text x="335.5" y="241.6">R17</text>
<text x="346.1" y="244.7">4.7K</text>
<text x="346.1" y="241.6">R14</text>
<text x="356.7" y="244.7">4.7K</text>
<text x="356.7" y="241.6">R15</text>
<text x="367.2" y="244.7">4.7K</text>
<text x="367.2" y="241.6">R16</text>
<text x="45.9" y="251.7">100nF</text>
<text x="45.9" y="248.5">C5</text>
<text x="31.4" y="253.8">SW1</text>
<text x="173.3" y="255.7">C25</text>
<text x="171.7" y="262.7">100nF</text>
<text x="217.5" y="269.8">C23</text>
<text x="238.1" y="269.8">C24</text>
<text x="215.8" y="273.3">100nF</text>
<text x="238.1" y="273">1uF</text>
</g>
<g font-size="3.2" fill="#00f">
<text x="297.7" y="21.3">6</text>
<text x="301.2" y="23.1">TNOW</text>
<text x="317.8" y="23.1">CTS#</text>
<text x="328.3" y="21.3">5</text>
<text x="371.8" y="23.5" transform="rotate(-90 371.8 23.5)">9</text>
<text x="375.4" y="23.5" transform="rotate(-90 375.4 23.5)">8</text>
<text x="297.7" y="28.4">8</text>
<text x="317.8" y="26.6">RTS#</text>
<text x="328.3" y="24.9">4</text>
<text x="357.8" y="28.4">1</text>
<text x="362.3" y="29.8">VBUS</text>
<text x="373.2" y="29.9" transform="rotate(-90 373.2 29.9)">EP</text>
<text x="376.8" y="29.9" transform="rotate(-90 376.8 29.9)">EP</text>
<text x="48.7" y="30.2">25</text>
<text x="48.7" y="33.7">26</text>
<text x="54.2" y="31.9">PB12</text>
<text x="54.2" y="35.5">PB13</text>
<text x="295.7" y="35.5">10</text>
<text x="297.7" y="31.9">9</text>
<text x="301.2" y="30.2">TXD</text>
<text x="301.2" y="33.7">RXD</text>
<text x="320.6" y="33.7">UD-</text>
<text x="328.3" y="35.5">1</text>
<text x="328.3" y="31.9">2</text>
<text x="357.8" y="31.9">2</text>
<text x="357.8" y="35.5">3</text>
<text x="362.3" y="33.3">D-</text>
<text x="48.7" y="37.2">27</text>
<text x="48.7" y="40.7">28</text>
<text x="54.2" y="39">PB14</text>
<text x="96.4" y="39">PB11</text>
<text x="106" y="40.7">21</text>
<text x="106" y="37.2">22</text>
<text x="301.2" y="37.2">V3</text>
<text x="319.4" y="37.2">UD+</text>
<text x="357.8" y="39">4</text>
<text x="362.3" y="36.9">D+</text>
<text x="362.3" y="40.4">ID</text>
<text x="48.7" y="44.3">29</text>
<text x="48.7" y="47.8">30</text>
<text x="54.2" y="42.5">PB15</text>
<text x="54.2" y="46">PA8</text>
<text x="96.4" y="42.5">PB10</text>
<text x="98.4" y="46">PB2</text>
<text x="106" y="47.8">19</text>
<text x="106" y="44.3">20</text>
<text x="357.8" y="42.5">5</text>
<text x="362.3" y="43.9">GND</text>
<text x="373.2" y="45.7" transform="rotate(-90 373.2 45.7)">EP</text>
<text x="376.8" y="45.7" transform="rotate(-90 376.8 45.7)">EP</text>
<text x="48.7" y="51.3">31</text>
<text x="54.2" y="49.6">PA9</text>
<text x="54.2" y="53.1">PA10</text>
<text x="98.4" y="53.1">PB0</text>
<text x="98.4" y="49.6">PB1</text>
<text x="106" y="51.3">18</text>
<text x="371.8" y="50.2" transform="rotate(-90 371.8 50.2)">6</text>
<text x="375.4" y="50.2" transform="rotate(-90 375.4 50.2)">7</text>
<text x="48.7" y="54.9">32</text>
<text x="48.7" y="58.4">33</text>
<text x="54.2" y="56.6">PA11</text>
<text x="98.4" y="56.6">PA7</text>
<text x="106" y="58.4">16</text>
<text x="106" y="54.9">17</text>
<text x="48.7" y="61.9">34</text>
<text x="54.2" y="60.1">PA12</text>
<text x="54.2" y="63.7">PA13</text>
<text x="98.4" y="63.7">PA5</text>
<text x="98.4" y="60.1">PA6</text>
<text x="106" y="65.4">14</text>
<text x="106" y="61.9">15</text>
<text x="98.4" y="70.7">PA3</text>
<text x="98.4" y="67.2">PA4</text>
<text x="106" y="69">13</text>
<text x="48.7" y="72.5">37</text>
<text x="48.7" y="76">38</text>
<text x="54.2" y="74.3">PA14</text>
<text x="54.2" y="77.8">PA15</text>
<text x="98.4" y="77.8">PA1</text>
<text x="98.4" y="74.3">PA2</text>
<text x="106" y="76">11</text>
<text x="106" y="72.5">12</text>
<text x="48.7" y="79.6">39</text>
<text x="48.7" y="83.1">40</text>
<text x="54.2" y="81.3">PB3</text>
<text x="87.4" y="81.3">PA0-WKUP</text>
<text x="106" y="79.6">10</text>
<text x="48.7" y="86.6">41</text>
<text x="54.2" y="84.8">PB4</text>
<text x="54.2" y="88.4">PB5</text>
<text x="318.2" y="88.4">OUT</text>
<text x="326.5" y="86.6">5</text>
<text x="48.7" y="90.1">42</text>
<text x="48.7" y="93.7">43</text>
<text x="54.2" y="91.9">PB6</text>
<text x="54.2" y="95.4">PB7</text>
<text x="81" y="95.4">PD1-OSC_OUT</text>
<text x="95.8" y="91.9">NRST</text>
<text x="106" y="93.7">6</text>
<text x="106" y="90.1">7</text>
<text x="320.6" y="95.4">EN</text>
<text x="326.5" y="93.7">3</text>
<text x="48.7" y="97.2">44</text>
<text x="48.7" y="100.7">45</text>
<text x="54.2" y="99">BOOT0</text>
<text x="84.1" y="99">PD0-OSC_IN</text>
<text x="106" y="100.7">4</text>
<text x="106" y="97.2">5</text>
<text x="326.5" y="100.7">1</text>
<text x="48.7" y="104.2">46</text>
<text x="54.2" y="102.5">PB8</text>
<text x="54.2" y="106">PB9</text>
<text x="75.2" y="102.5">PC15-OSC32_OUT</text>
<text x="78.3" y="106">PC14-OSC32_IN</text>
<text x="106" y="107.8">2</text>
<text x="106" y="104.2">3</text>
<text x="321.3" y="102.5">IN</text>
<text x="74.2" y="109.5">PC13-TAMPER-RTC</text>
<text x="96.1" y="113.1">VBAT</text>
<text x="106" y="111.3">1</text>
<text x="193.6" y="118.4">1</text>
<text x="211.2" y="118.4">1</text>
<text x="333" y="116.9" transform="rotate(-90 333 116.9)">1</text>
<text x="343.6" y="116.9" transform="rotate(-90 343.6 116.9)">2</text>
<text x="347.1" y="116.9" transform="rotate(-90 347.1 116.9)">3</text>
<text x="193.6" y="121.9">2</text>
<text x="197.1" y="120.1">1</text>
<text x="197.1" y="123.6">2</text>
<text x="211.2" y="121.9">2</text>
<text x="214.7" y="120.1">1</text>
<text x="214.7" y="123.6">2</text>
<text x="326.1" y="125.4">4</text>
<text x="326.1" y="121.9">4</text>
<text x="352.8" y="125.4">4</text>
<text x="352.8" y="121.9">4</text>
<text x="135.4" y="153.6">1</text>
<text x="138.9" y="155.4">CS</text>
<text x="204.2" y="153.6">1</text>
<text x="207.7" y="155.4">GND</text>
<text x="135.4" y="157.2">2</text>
<text x="135.4" y="160.7">3</text>
<text x="138.9" y="158.9">D/C</text>
<text x="204.2" y="157.2">2</text>
<text x="204.2" y="160.7">3</text>
<text x="207.7" y="158.9">SWCLK</text>
<text x="135.4" y="164.2">4</text>
<text x="135.4" y="167.7">5</text>
<text x="138.9" y="162.5">RES</text>
<text x="138.9" y="166">D1</text>
<text x="204.2" y="164.2">4</text>
<text x="207.7" y="162.5">SWDIO</text>
<text x="207.7" y="166">VCC</text>
<text x="271.2" y="162.5">1</text>
<text x="274.7" y="164.2">CHRG#</text>
<text x="291.2" y="164.2">PROG</text>
<text x="301.8" y="162.5">5</text>
<text x="135.4" y="171.3">6</text>
<text x="138.9" y="169.5">D0</text>
<text x="138.9" y="173">VCC</text>
<text x="271.2" y="169.5">3</text>
<text x="274.7" y="171.3">BAT</text>
<text x="135.4" y="174.8">7</text>
<text x="138.9" y="176.6">GND</text>
<text x="368" y="199.5">1</text>
<text x="381.4" y="199.5">2</text>
<text x="285" y="209.7">+</text>
<text x="218.9" y="215.4">25</text>
<text x="368" y="210.1">1</text>
<text x="381.4" y="210.1">2</text>
<text x="184.8" y="218.9">1</text>
<text x="188.3" y="220.7">CLKIN</text>
<text x="210.6" y="220.7">SDA</text>
<text x="213.5" y="217.1">EP</text>
<text x="218.9" y="218.9">24</text>
<text x="368" y="220.7">1</text>
<text x="381.4" y="220.7">2</text>
<text x="89.5" y="224.2">1</text>
<text x="89.5" y="227.7">2</text>
<text x="93" y="226">OSCI</text>
<text x="120.1" y="227.7">7</text>
<text x="184.8" y="222.4">2</text>
<text x="184.8" y="226">3</text>
<text x="188.3" y="224.2">NC</text>
<text x="188.3" y="227.7">NC</text>
<text x="208.9" y="227.7">RESV</text>
<text x="211.3" y="224.2">SCL</text>
<text x="218.9" y="226">22</text>
<text x="218.9" y="222.4">23</text>
<text x="89.5" y="231.2">3</text>
<text x="93" y="229.5">OSCO</text>
<text x="93" y="233">INT#</text>
<text x="105.7" y="229.5">CLKOUT</text>
<text x="112.5" y="233">SCL</text>
<text x="120.1" y="231.2">6</text>
<text x="184.8" y="229.5">4</text>
<text x="184.8" y="233">5</text>
<text x="188.3" y="231.2">NC</text>
<text x="208.9" y="231.2">RESV</text>
<text x="218.9" y="233">20</text>
<text x="218.9" y="229.5">21</text>
<text x="368" y="229.5">1</text>
<text x="381.4" y="229.5">2</text>
<text x="111.9" y="236.5">SDA</text>
<text x="120.1" y="234.8">5</text>
<text x="184.8" y="236.5">6</text>
<text x="188.3" y="234.8">NC</text>
<text x="188.3" y="238.3">AUX_DA</text>
<text x="206.5" y="234.8">CPOUT</text>
<text x="208.9" y="238.3">RESV</text>
<text x="218.9" y="236.5">19</text>
<text x="29.6" y="245.7" transform="rotate(-90 29.6 245.7)">2</text>
<text x="184.8" y="240.1">7</text>
<text x="184.8" y="243.6">8</text>
<text x="188.3" y="241.8">AUX_CL</text>
<text x="188.3" y="245.4">VLOGIC</text>
<text x="212.8" y="245.4">NC</text>
<text x="218.9" y="243.6">17</text>
<text x="182.8" y="250.6">10</text>
<text x="184.8" y="247.1">9</text>
<text x="188.3" y="248.9">AD0</text>
<text x="212.8" y="248.9">NC</text>
<text x="218.9" y="250.6">15</text>
<text x="218.9" y="247.1">16</text>
<text x="182.8" y="254.2">11</text>
<text x="182.8" y="257.7">12</text>
<text x="188.3" y="252.4">REGOUT</text>
<text x="188.3" y="255.9">FSYNC</text>
<text x="212.8" y="255.9">NC</text>
<text x="212.8" y="252.4">NC</text>
<text x="218.9" y="254.2">14</text>
<text x="29.6" y="261.8" transform="rotate(-90 29.6 261.8)">1</text>
<text x="188.3" y="259.5">INT</text>
</g>
<g font-size="3.2" fill="#f00">
<text x="297.7" y="24.9">7</text>
<text x="301.2" y="26.6">VCC</text>
<text x="93.4" y="31.9">VDD_1</text>
<text x="106" y="30.2">24</text>
<text x="48.7" y="69">36</text>
<text x="54.2" y="70.7">VDD_2</text>
<text x="106" y="83.1">9</text>
<text x="95.3" y="84.8">VDDA</text>
<text x="48.7" y="111.3">48</text>
<text x="54.2" y="113.1">VDD_3</text>
<text x="293.7" y="171.3">VCC</text>
<text x="301.8" y="169.5">4</text>
<text x="111.6" y="226">VDD</text>
<text x="120.1" y="224.2">8</text>
<text x="218.9" y="257.7">13</text>
<text x="210.4" y="259.5">VDD</text>
</g>
<g font-size="3.2">
<text x="328.3" y="28.4">3</text>
<text x="94" y="35.5">VSS_1</text>
<text x="106" y="33.7">23</text>
<text x="319.5" y="30.2">GND</text>
<text x="48.7" y="65.4">35</text>
<text x="54.2" y="67.2">VSS_2</text>
<text x="95.9" y="88.4">VSSA</text>
<text x="106" y="86.6">8</text>
<text x="209.9" y="89.8">GND</text>
<text x="209.9" y="93.3">VBAT</text>
<text x="317.7" y="91.9">GND</text>
<text x="326.5" y="90.1">4</text>
<text x="317.7" y="99">GND</text>
<text x="326.5" y="97.2">2</text>
<text x="48.7" y="107.8">47</text>
<text x="54.2" y="109.5">VSS_3</text>
<text x="271.2" y="166">2</text>
<text x="274.7" y="167.7">GND</text>
<text x="89.5" y="234.8">4</text>
<text x="93" y="236.5">VSS</text>
<text x="210.1" y="241.8">GND</text>
<text x="218.9" y="240.1">18</text>
</g>
</svg>
